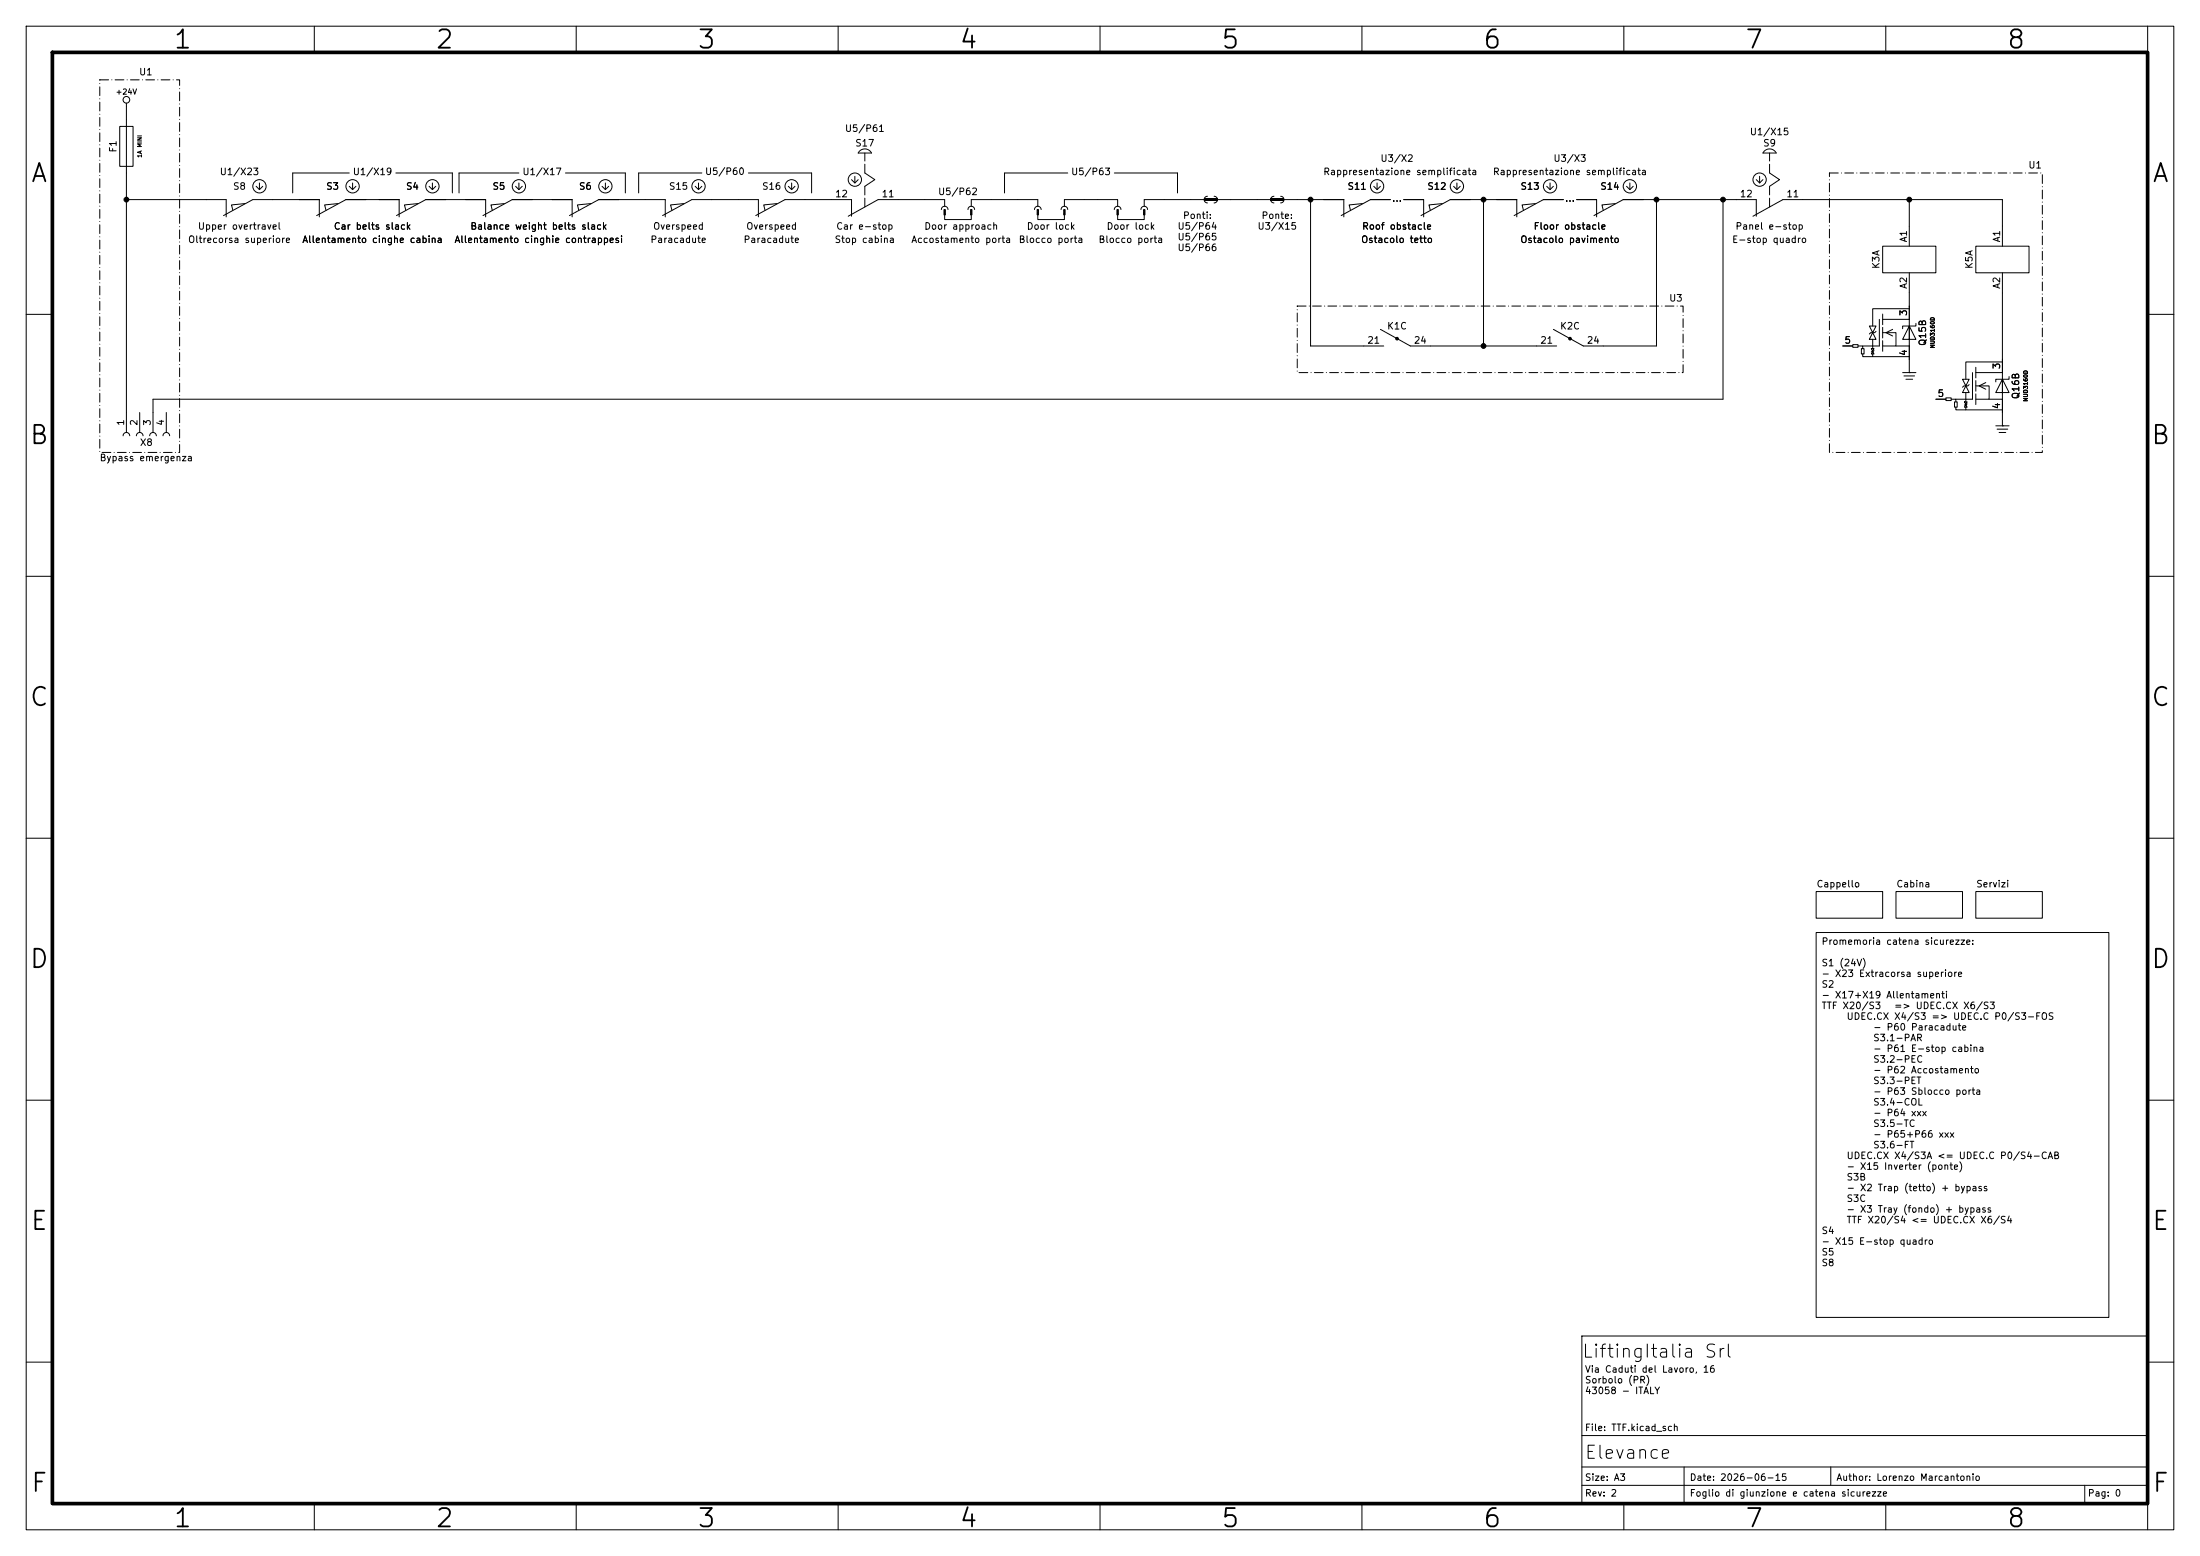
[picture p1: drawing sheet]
<svg xmlns="http://www.w3.org/2000/svg" width="420mm" height="297mm" viewBox="0 0 420 297" stroke-linecap="round" stroke-linejoin="round" font-family="sans-serif">
<path d="M10 10h400v277h-400z" fill="none" stroke="#000" stroke-width=".7"/>
<g fill="none" stroke="#000" stroke-width=".19">
<path d="M5 5h410v287h-410zM24.1 19.7v62.9M60 5v5M110 5v5M160 5v5M210 5v5M260 5v5M310 5v5M360 5v5M410 5v5M22.9 24.1h2.5v7.7h-2.5zM24.1 38.1h19.1v3.3"/>
<path d="M46.7 38.9l-2.5 .2 .2 1M48.9 35.6l.6 .6 .7-.6M49.5 34.9v1.3M64.5 38.9l-2.5 .2 .2 1M66.7 35.6l.6 .6 .6-.6M66.7 33h-10.8v3.8M67.3 34.9v1.3M75.6 33h10.8v3.8M79.8 38.9l-2.6 .2 .3 1M81.9 35.6l.6 .6 .7-.6M82.5 34.9v1.3M96.3 38.9l-2.6 .2 .3 1"/>
<path d="M98.4 35.6l.7 .6 .6-.6M99.1 34.9v1.3M99.1 33h-11.5v3.8M107.9 33h11.5v3.8M112.8 38.9l-2.6 .2 .3 1M114.9 35.6l.7 .6 .6-.6M115.6 34.9v1.3M130.6 38.9l-2.6 .2 .3 1M132.7 35.6l.6 .6 .7-.6M133.3 34.9v1.3M134 33h-12.1v3.8M142.9 33h12v3.8"/>
<path d="M148.3 38.9l-2.5 .2 .2 1M150.5 35.6l.6 .6 .7-.6M151.1 34.9v1.3M162.6 34.3l.6 .6 .6-.6M163.2 33.7v1.2M164.1 28.9a1.42 1.42 0 0 1 2.3 .3h-2.6zM165.1 33l1.9 1.3-1.9 1.3M180.3 39.4v-1.3h-12.7l-5.7 3.2M185.4 39.4v-1.3h12.7v1.3M203.2 39.4v-1.3h10.2v1.3M203.8 33h-12v3.8M212.7 33h12.1v3.8"/>
<path d="M229.9 38.1h-11.5v1.3M230.5 37.5a.64 .64 0 0 0-.6 .6 .64 .64 0 0 0 .6 .6M231.8 37.5a.64 .64 0 0 1 .6 .6 .64 .64 0 0 1-.6 .6M232.4 38.1h10.2M243.2 37.5a.64 .64 0 0 0-.6 .6 .64 .64 0 0 0 .6 .6M244.5 37.5a.64 .64 0 0 1 .6 .6 .64 .64 0 0 1-.6 .6M245.1 38.1h11.4v3.3M250.2 38.1v27.9h14M260.1 38.9l-2.5 .2 .2 1M262.3 35.6l.6 .6 .6-.6M262.9 34.9v1.3M265.4 38.1h-3.8l-5.6 3"/>
<path d="M268 38.1h3.8v3.3M275.3 38.9l-2.5 .2 .2 1M277.5 35.6l.6 .6 .7-.6M278.1 34.9v1.3M283.2 38.1v27.9M293.1 38.9l-2.5 .2 .2 1M295.3 35.6l.6 .6 .6-.6M295.9 34.9v1.3M298.4 38.1h-3.8l-5.5 3M301 38.1h3.8v3.3M308.4 38.9l-2.6 .2 .3 1M310.5 35.6l.6 .6 .7-.6"/>
<path d="M311.1 34.9v1.3M316.2 38.1v27.9h-13.9l-5.8-3.1M328.9 38.1v38.1h-299.7v6.4M335.3 34.3l.6 .6 .6-.6M335.9 33.7v1.2M336.8 28.9a1.42 1.42 0 0 1 2.3 .3h-2.6zM337.8 33l1.9 1.3-1.9 1.3M364.5 38.1v8.9M42.7 41.1l5.6-3h12.7v3.3M60.5 41.1l5.5-3h10.2v3.3M75.7 41.1l5.6-3h11.4v3.3M92.2 41.1l5.6-3h11.4v3.3"/>
<path d="M108.7 41.1l5.6-3h12.7v3.3M126.5 41.1l5.6-3h12.7v3.3M144.3 41.1l5.6-3h12.7v3.2M179.7 40a.64 .64 0 0 1 .6-.6 .64 .64 0 0 1 .7 .6M180.3 40.6v1.3h5.1v-1.3M184.8 40a.64 .64 0 0 1 .6-.6 .64 .64 0 0 1 .7 .6M197.5 40a.64 .64 0 0 1 .6-.6 .64 .64 0 0 1 .7 .6M198.1 40.6v1.3h5.1v-1.3M202.6 40a.64 .64 0 0 1 .6-.6 .64 .64 0 0 1 .6 .6M212.7 40a.64 .64 0 0 1 .7-.6 .64 .64 0 0 1 .6 .6M213.4 40.6v1.3h5v-1.3M217.8 40a.64 .64 0 0 1 .6-.6 .64 .64 0 0 1 .7 .6"/>
<path d="M271.3 41.1l5.6-3h12.7v3.3M304.3 41.1l5.6-3h25.4v3.2M334.6 41.3l5.8-3.2h41.9v8.9M359.4 47h10.2v5.1h-10.2zM359.4 59.9v2.1M364.5 58.9h-7v3.3M364.5 52.1v8.9M377.2 47h10.1v5.1h-10.1zM382.3 52.1v19M5 60h5M26.7 78.7v3.9M31.7 78.7v3.9"/>
<path d="M263.5 62.9l5.7 3.1h28M351.8 66h1.9M353.7 65.8h1v.5h-1zM354.7 66h.9v.5M355.3 66.5h.6v1.1h-.6zM355.6 67.6v.5h8.9M356.9 62.2h1.2l-1.2 2.6h1.2zM357.3 66.5l.5 1.1h-.5l.5-1.1zM357.5 64.8v1.7M357.5 67.6v.5M357.8 66.9l-.5 .3M358.1 63.2l-.2 .3h-.8l-.2 .3"/>
<path d="M358.8 61v5h-3.2M359.4 62.5v2M359.4 65v2.1M359.4 63.5h2.5v2.5h-2.5M359.4 61h5.1M361.3 62.9l-1.3 .6 1.3 .6M361.9 66h2.6M363.2 71.1h2.6M363.5 71.8h2M363.9 72.4h1.2M364.5 71.1h.1M364.5 61v5"/>
<path d="M364.5 62.2l-1.3 2.6h2.6l-1.3-2.6v2.6M364.5 66v5.1M365.8 61.7v.5h-2.6v.5M369.6 76.2h1.9M371.5 75.9h1v.6h-1zM372.5 76.2h.9v.5M373.1 76.7h.5v1h-.5zM373.4 77.7v.5h8.9M374.6 72.4h1.3l-1.3 2.5h1.3zM375 76.7l.5 1h-.5l.5-1zM375.3 74.9v1.8M375.3 77.7v.5"/>
<path d="M375.5 77.1l-.5 .2M375.9 73.4l-.2 .3h-.8l-.3 .2M376.6 71.1v5.1h-3.2M377.2 70.1v2M377.2 72.6v2.1M377.2 75.2v2M377.2 73.7h2.5v2.5h-2.5M377.2 71.1h5.1M379.1 73l-1.3 .7 1.3 .6M379.7 76.2h2.6M382.3 69.1h-7v3.3M382.3 71.1v5.1"/>
<path d="M382.3 72.4l-1.3 2.5h2.5l-1.2-2.5v2.5M382.3 76.2v5.1M383.5 71.9v.5h-2.5v.5M410 60h5M23.5 83.2a.64 .64 0 0 1 .6-.6 .64 .64 0 0 1 .7 .6M26 83.2a.64 .64 0 0 1 .7-.6 .64 .64 0 0 1 .6 .6M28.6 83.2a.64 .64 0 0 1 .6-.6 .64 .64 0 0 1 .6 .6M31.1 83.2a.64 .64 0 0 1 .6-.6 .64 .64 0 0 1 .7 .6M381 81.3h2.5M381.3 81.9h2M381.6 82.6h1.3M382.3 81.3h.1"/>
<path d="M5 110h5M410 110h5M5 160h5M410 160h5M346.7 170.2h12.7v5.1h-12.7zM346.7 178h55.9v73.5h-55.9zM361.9 170.2h12.7v5.1h-12.7zM377.2 170.2h12.7v5.1h-12.7zM5 210h5M410 210h5M302 255h108v32h-108zM5 260h5"/>
<path d="M302 274h108M321.5 280v7M349.5 280v3.5M410 260h5M60 287v5M110 287v5M160 287v5M210 287v5M260 287v5M302 283.5h108M302 280h108M310 287v5"/>
<path d="M360 287v5M398 283.5v3.5M410 287v5"/>
<circle cx="24.1" cy="19" r=".63"/>
<circle cx="49.5" cy="35.6" r="1.27"/>
<circle cx="67.3" cy="35.6" r="1.27"/>
<circle cx="82.6" cy="35.6" r="1.27"/>
<circle cx="99.1" cy="35.6" r="1.27"/>
<circle cx="115.6" cy="35.6" r="1.27"/>
<circle cx="133.4" cy="35.6" r="1.27"/>
<circle cx="151.1" cy="35.6" r="1.27"/>
<circle cx="163.2" cy="34.3" r="1.27"/>
<circle cx="262.9" cy="35.6" r="1.27"/>
<circle cx="278.1" cy="35.6" r="1.27"/>
<circle cx="295.9" cy="35.6" r="1.27"/>
<circle cx="311.2" cy="35.6" r="1.27"/>
<circle cx="335.9" cy="34.3" r="1.27"/>
</g>
<g fill="#000" stroke="#000" stroke-width=".19">
<path d="M180.2 40h.3v1h-.3zM185.3 40h.2v1h-.2zM198 40h.2v1h-.2zM203.1 40h.2v1h-.2zM213.2 40h.3v1h-.3zM218.3 40h.3v1h-.3z"/>
<circle cx="24.1" cy="38.1" r=".46"/>
<circle cx="250.2" cy="38.1" r=".46"/>
<circle cx="283.2" cy="38.1" r=".46"/>
<circle cx="316.2" cy="38.1" r=".46"/>
<circle cx="328.9" cy="38.1" r=".46"/>
<circle cx="364.5" cy="38.1" r=".46"/>
<circle cx="266.7" cy="64.6" r=".25"/>
<circle cx="283.2" cy="66" r=".46"/>
<circle cx="299.7" cy="64.6" r=".25"/>
</g>
<path d="M165.1 33v-3.8M165.1 39.5v-3.9M337.8 33v-3.8M337.8 39.5v-3.9" fill="none" stroke="#000" stroke-width=".19" stroke-dasharray="1.7 .6"/>
<path d="M229.9 37.8h2.5v.6h-2.5zM242.6 37.8h2.5v.6h-2.5z" fill="#000"/>
<path d="M19 15.2h15.3v71.2h-15.3zM349.2 33h40.7v53.4h-40.7zM247.6 58.4h73.7v12.7h-73.7z" fill="none" stroke="#000" stroke-width=".19" stroke-dasharray="1.7 .6 0 .6"/>
<g font-size="3.5">
<text x="32.9" y="10.2">1</text>
<text x="82.9" y="10.2">2</text>
<text x="132.9" y="10.2">3</text>
<text x="182.9" y="10.2">4</text>
<text x="232.9" y="10.2">5</text>
<text x="282.9" y="10.2">6</text>
<text x="332.9" y="10.2">7</text>
<text x="382.9" y="10.2">8</text>
<text x="5.6" y="35.7">A</text>
<text x="410.6" y="35.7">A</text>
<text x="5.4" y="85.7">B</text>
<text x="410.4" y="85.7">B</text>
<text x="5.4" y="135.7">C</text>
<text x="410.4" y="135.7">C</text>
<text x="5.4" y="185.7">D</text>
<text x="410.4" y="185.7">D</text>
<text x="5.6" y="235.7">E</text>
<text x="410.6" y="235.7">E</text>
<text x="5.6" y="285.7">F</text>
<text x="410.6" y="285.7">F</text>
<text x="32.9" y="292.4">1</text>
<text x="82.9" y="292.4">2</text>
<text x="132.9" y="292.4">3</text>
<text x="182.9" y="292.4">4</text>
<text x="232.9" y="292.4">5</text>
<text x="282.9" y="292.4">6</text>
<text x="332.9" y="292.4">7</text>
<text x="382.9" y="292.4">8</text>
</g>
<g font-size="2.5">
<text x="301.8" y="259.8">LiftingItalia Srl</text>
<text x="302.3" y="279.1">Elevance</text>
</g>
<g font-size="1.3">
<text x="26.4" y="14.7">U1</text>
<text x="22.6" y="29.2" transform="rotate(-90 22.6 29.2)">F1</text>
<text x="161.2" y="25.5">U5/P61</text>
<text x="163.2" y="28.3">S17</text>
<text x="333.9" y="26.1">U1/X15</text>
<text x="336.5" y="28.3">S9</text>
<text x="41.8" y="33.7">U1/X23</text>
<text x="67.2" y="33.7">U1/X19</text>
<text x="99.6" y="33.7">U1/X17</text>
<text x="134.5" y="33.7">U5/P60</text>
<text x="204.4" y="33.7">U5/P63</text>
<text x="252.5" y="33.7">Rappresentazione semplificata</text>
<text x="263.4" y="31.2">U3/X2</text>
<text x="284.9" y="33.7">Rappresentazione semplificata</text>
<text x="296.4" y="31.2">U3/X3</text>
<text x="387.1" y="32.5">U1</text>
<text x="44.4" y="36.5">S8</text>
<text x="62.2" y="36.5">S3</text>
<text x="77.4" y="36.5">S4</text>
<text x="93.9" y="36.5">S5</text>
<text x="110.4" y="36.5">S6</text>
<text x="127.6" y="36.5">S15</text>
<text x="145.4" y="36.5">S16</text>
<text x="159.3" y="38">12</text>
<text x="168.2" y="38">11</text>
<text x="179" y="37.5">U5/P62</text>
<text x="257.1" y="36.5">S11</text>
<text x="265.7" y="38.8">...</text>
<text x="272.4" y="36.5">S12</text>
<text x="290.2" y="36.5">S13</text>
<text x="298.7" y="38.8">...</text>
<text x="305.4" y="36.5">S14</text>
<text x="332" y="38">12</text>
<text x="340.9" y="38">11</text>
<text x="35.8" y="46.7">Oltrecorsa superiore</text>
<text x="37.7" y="44.1">Upper overtravel</text>
<text x="57.6" y="46.7">Allentamento cinghe cabina</text>
<text x="63.6" y="44.1">Car belts slack</text>
<text x="86.7" y="46.7">Allentamento cinghie contrappesi</text>
<text x="89.7" y="44.1">Balance weight belts slack</text>
<text x="124.1" y="46.7">Paracadute</text>
<text x="124.6" y="44.1">Overspeed</text>
<text x="141.8" y="46.7">Paracadute</text>
<text x="142.4" y="44.1">Overspeed</text>
<text x="159.2" y="46.7">Stop cabina</text>
<text x="159.5" y="44.1">Car e-stop</text>
<text x="173.9" y="46.7">Accostamento porta</text>
<text x="176.3" y="44.1">Door approach</text>
<text x="194.4" y="46.7">Blocco porta</text>
<text x="195.9" y="44.1">Door lock</text>
<text x="209.6" y="46.7">Blocco porta</text>
<text x="211.1" y="44.1">Door lock</text>
<text x="224.7" y="44.1">U5/P64</text>
<text x="224.7" y="46.2">U5/P65</text>
<text x="225.7" y="42.1">Ponti:</text>
<text x="240" y="44.1">U3/X15</text>
<text x="240.7" y="42.1">Ponte:</text>
<text x="259.7" y="46.7">Ostacolo tetto</text>
<text x="259.9" y="44.1">Roof obstacle</text>
<text x="290.1" y="46.7">Ostacolo pavimento</text>
<text x="292.7" y="44.1">Floor obstacle</text>
<text x="330.6" y="46.7">E-stop quadro</text>
<text x="331.2" y="44.1">Panel e-stop</text>
<text x="364.4" y="46.4" transform="rotate(-90 364.4 46.4)">A1</text>
<text x="382.1" y="46.4" transform="rotate(-90 382.1 46.4)">A1</text>
<text x="224.7" y="48.2">U5/P66</text>
<text x="359.1" y="51.4" transform="rotate(-90 359.1 51.4)">K3A</text>
<text x="376.9" y="51.4" transform="rotate(-90 376.9 51.4)">K5A</text>
<text x="318.5" y="57.9">U3</text>
<text x="364.4" y="55.3" transform="rotate(-90 364.4 55.3)">A2</text>
<text x="382.1" y="55.3" transform="rotate(-90 382.1 55.3)">A2</text>
<text x="260.9" y="65.9">21</text>
<text x="264.7" y="63.2">K1C</text>
<text x="269.8" y="65.9">24</text>
<text x="293.9" y="65.9">21</text>
<text x="297.7" y="63.2">K2C</text>
<text x="302.8" y="65.9">24</text>
<text x="352" y="65.9">5</text>
<text x="364.4" y="60.4" transform="rotate(-90 364.4 60.4)">3</text>
<text x="364.4" y="68" transform="rotate(-90 364.4 68)">4</text>
<text x="368" y="66.1" transform="rotate(-90 368 66.1)">Q15B</text>
<text x="382.1" y="70.6" transform="rotate(-90 382.1 70.6)">3</text>
<text x="369.8" y="76.1">5</text>
<text x="385.8" y="76.3" transform="rotate(-90 385.8 76.3)">Q16B</text>
<text x="24" y="81.4" transform="rotate(-90 24 81.4)">1</text>
<text x="26.5" y="81.4" transform="rotate(-90 26.5 81.4)">2</text>
<text x="29.1" y="81.4" transform="rotate(-90 29.1 81.4)">3</text>
<text x="31.6" y="81.4" transform="rotate(-90 31.6 81.4)">4</text>
<text x="382.1" y="78.2" transform="rotate(-90 382.1 78.2)">4</text>
<text x="18.9" y="88.3">Bypass emergenza</text>
<text x="26.6" y="85.4">X8</text>
<text x="346.7" y="169.7">Cappello</text>
<text x="361.9" y="169.7">Cabina</text>
<text x="377.2" y="169.7">Servizi</text>
<text x="347.6" y="180.7">Promemoria catena sicurezze:</text>
<text x="347.6" y="184.7">S1 (24V)</text>
<text x="347.6" y="186.8">- X23 Extracorsa superiore</text>
<text x="347.6" y="188.8">S2</text>
<text x="347.6" y="190.9">- X17+X19 Allentamenti</text>
<text x="347.6" y="192.9">TTF X20/S3</text>
<text x="352.4" y="195">UDEC.CX X4/S3 =&gt; UDEC.C P0/S3-FOS</text>
<text x="357.5" y="197">- P60 Paracadute</text>
<text x="361.5" y="192.9">=&gt; UDEC.CX X6/S3</text>
<text x="357.5" y="199.1">S3.1-PAR</text>
<text x="357.5" y="201.1">- P61 E-stop cabina</text>
<text x="357.5" y="203.1">S3.2-PEC</text>
<text x="357.5" y="205.2">- P62 Accostamento</text>
<text x="357.5" y="207.2">S3.3-PET</text>
<text x="357.5" y="209.3">- P63 Sblocco porta</text>
<text x="357.5" y="211.3">S3.4-COL</text>
<text x="357.5" y="213.4">- P64 xxx</text>
<text x="357.5" y="215.4">S3.5-TC</text>
<text x="352.4" y="221.5">UDEC.CX X4/S3A &lt;= UDEC.C P0/S4-CAB</text>
<text x="357.5" y="217.5">- P65+P66 xxx</text>
<text x="357.5" y="219.5">S3.6-FT</text>
<text x="352.4" y="223.6">- X15 Inverter (ponte)</text>
<text x="352.4" y="225.6">S3B</text>
<text x="352.4" y="227.7">- X2 Trap (tetto) + bypass</text>
<text x="352.4" y="229.7">S3C</text>
<text x="352.4" y="231.8">- X3 Tray (fondo) + bypass</text>
<text x="352.4" y="233.8">TTF X20/S4 &lt;= UDEC.CX X6/S4</text>
<text x="347.6" y="235.9">S4</text>
<text x="347.6" y="237.9">- X15 E-stop quadro</text>
<text x="347.6" y="239.9">S5</text>
<text x="347.6" y="242">S8</text>
<text x="302.5" y="262.3">Via Caduti del Lavoro, 16</text>
<text x="302.5" y="264.4">Sorbolo (PR)</text>
<text x="302.5" y="266.4">43058 - ITALY</text>
<text x="302.5" y="273.5">File: TTF.kicad_sch</text>
<text x="302.5" y="283">Size: A3</text>
<text x="302.5" y="286">Rev: 2</text>
<text x="322.5" y="286">Foglio di giunzione e catena sicurezze</text>
<text x="322.5" y="283">Date: 2026-06-15</text>
<text x="350.5" y="283">Author: Lorenzo Marcantonio</text>
<text x="398.5" y="286">Pag: 0</text>
</g>
<text font-size="1" x="22" y="18.3">+24V</text>
<g font-size=".8">
<text x="27.2" y="30.2" transform="rotate(-90 27.2 30.2)">1A MINI</text>
<text x="369.5" y="66.6" transform="rotate(-90 369.5 66.6)">NUD3160D</text>
<text x="387.3" y="76.7" transform="rotate(-90 387.3 76.7)">NUD3160D</text>
</g>
</svg>
